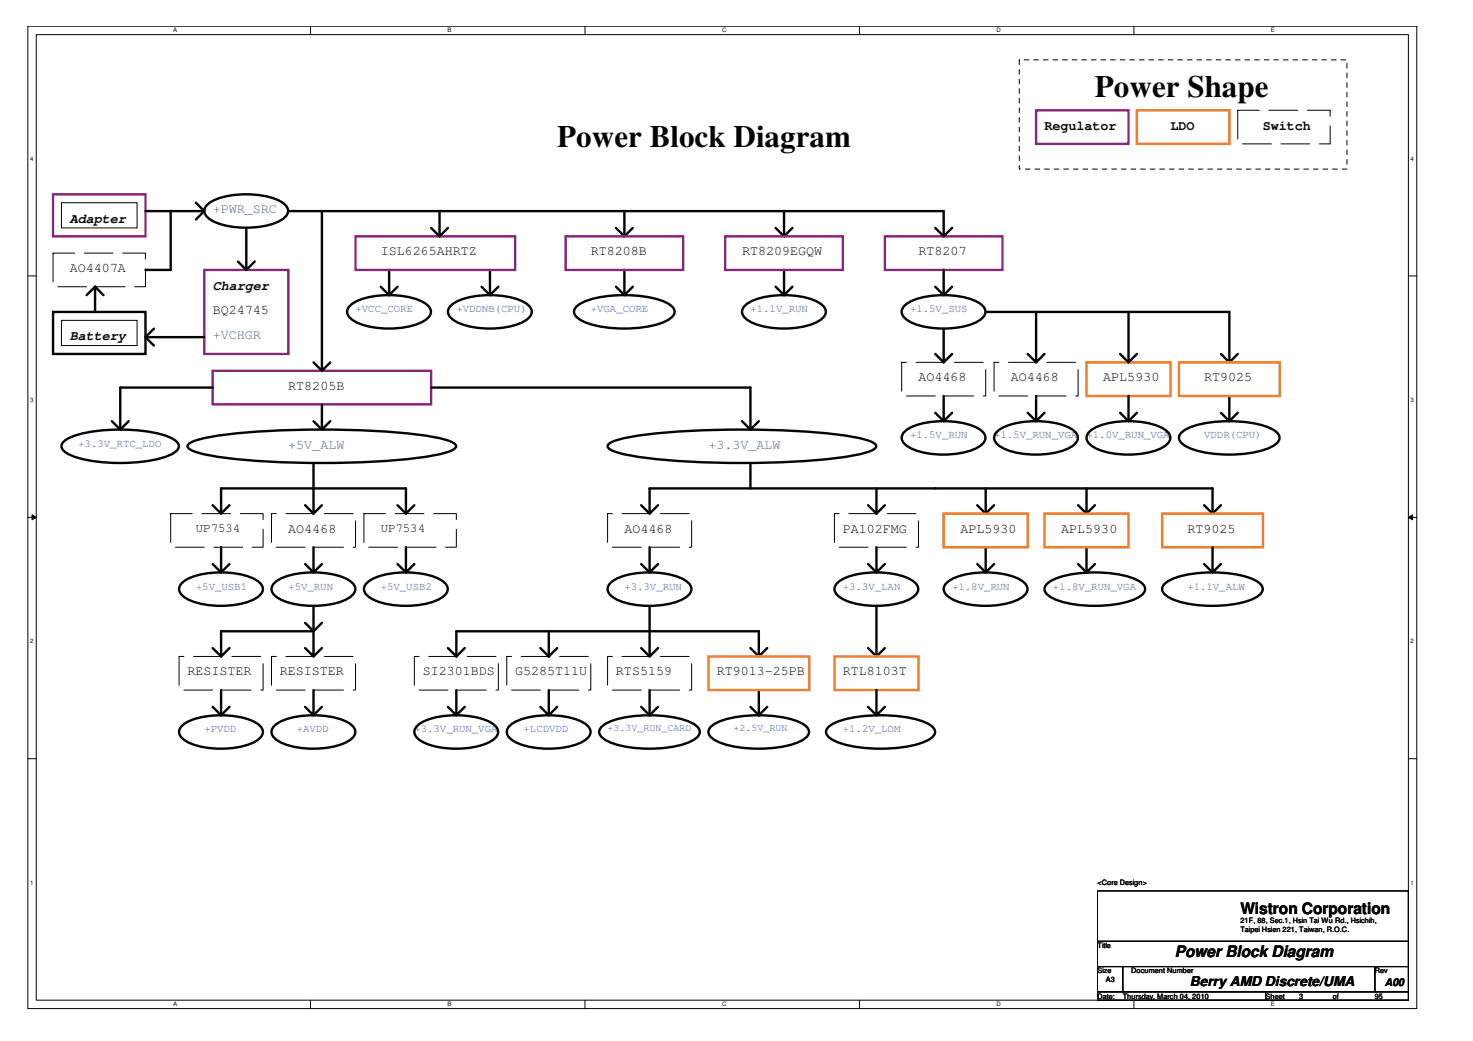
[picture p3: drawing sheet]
<svg xmlns="http://www.w3.org/2000/svg" width="297mm" height="210mm" viewBox="0 0 297 210" stroke-linecap="round" stroke-linejoin="round" font-family="sans-serif">
<path d="M5.6 5.3h280.1v198.1h-280.1zM7.3 7h276.7v194.7h-276.7z" fill="none" stroke="#040503" stroke-width=".2"/>
<g fill="#fff">
<path d="M34.9 5.5h.8v1.3h-.8z"/>
<path d="M34.9 201.8h.8v1.4h-.8z"/>
</g>
<path d="M62.6 5.3v1.7M62.6 201.7v1.7" fill="none" stroke="#040503" stroke-width=".2"/>
<g fill="#fff">
<path d="M90.3 5.5h.7v1.3h-.7z"/>
<path d="M90.3 201.8h.7v1.4h-.7z"/>
</g>
<path d="M118 5.3v1.7M118 201.7v1.7" fill="none" stroke="#040503" stroke-width=".2"/>
<g fill="#fff">
<path d="M145.6 5.5h.8v1.3h-.8z"/>
<path d="M145.6 201.8h.8v1.4h-.8z"/>
</g>
<path d="M173.3 5.3v1.7M173.3 201.7v1.7" fill="none" stroke="#040503" stroke-width=".2"/>
<g fill="#fff">
<path d="M200.9 5.5h.9v1.3h-.9z"/>
<path d="M200.9 201.8h.9v1.4h-.9z"/>
</g>
<path d="M228.7 5.3v1.7M228.7 201.7v1.7" fill="none" stroke="#040503" stroke-width=".2"/>
<g fill="#fff">
<path d="M256.3 5.5h.8v1.3h-.8z"/>
<path d="M256.3 201.8h.8v1.4h-.8z"/>
<path d="M6.1 31.3h.6v1.3h-.6z"/>
<path d="M284.5 31.3h.6v1.3h-.6z"/>
<path d="M6.1 80h.6v1.3h-.6z"/>
<path d="M284.5 80h.6v1.3h-.6z"/>
</g>
<path d="M5.6 55.6h1.7M284 55.6h1.7" fill="none" stroke="#040503" stroke-width=".2"/>
<g fill="#fff">
<path d="M6.1 128.7h.6v1.3h-.6z"/>
<path d="M284.5 128.7h.6v1.3h-.6z"/>
</g>
<path d="M5.6 104.3h1.7M284 104.3h1.7" fill="none" stroke="#040503" stroke-width=".2"/>
<path d="M6.5 103.8l.8 .5-.8 .5z" fill="#040503"/>
<path d="M6.5 103.8l.8 .5-.8 .5z" fill="none" stroke="#040503" stroke-width=".2"/>
<path d="M284 104.3l.9-.5v1z" fill="#040503"/>
<path d="M284 104.3l.9-.5v1z" fill="none" stroke="#040503" stroke-width=".2"/>
<g fill="#fff">
<path d="M6.1 177.3h.6v1.3h-.6z"/>
<path d="M284.5 177.3h.6v1.3h-.6z"/>
</g>
<path d="M12.4 40.9h15.2v5.1h-15.2zM12.4 64.6h15.2v5.1h-15.2zM5.6 153h1.7M284 153h1.7M221.3 179.6h62.7v10.2h-62.7zM221.3 189.8h62.7v5.1h-62.7zM221.3 194.9h5.1v5.1h-5.1zM221.3 200h33.9v1.7h-33.9zM226.4 194.9h50.8v5.1h-50.8zM255.2 200h28.8v1.7h-28.8zM277.2 194.9h6.8v5.1h-6.8z" fill="none" stroke="#040503" stroke-width=".2"/>
<g fill="none" stroke="#040503" stroke-width=".48">
<path d="M19.2 57.8l1.7 1.7M19.2 57.8v5.1M19.2 57.8l-1.7 1.7M29.3 42.6h11.9M34.4 42.6v11.8h-5.1M39.5 40.9l1.7 1.7M41.2 42.6l-1.7 1.7M41.6 41.5a8.8 8.8 0 0 1 5.4-2.2 17.3 17.3 0 0 1 9.5 1.2 2.23 2.23 0 0 1 1.5 2.6 6.1 6.1 0 0 1-4.5 2.4 17.8 17.8 0 0 1-10.7-1 2.26 2.26 0 0 1-1.5-2.5zM48 52.7l1.7 1.7M49.7 46v8.4l1.7-1.7M58.1 42.6h132.2v5.1l1.7-1.7M64.9 42.6v32.2l1.7-1.7"/>
<path d="M76.8 57.8l1.7 1.7M78.5 54.4v5.1l1.7-1.7M86.9 46l1.7 1.7M88.6 42.6v5.1M90.3 46l-1.7 1.7M97.1 57.8l1.7 1.7M98.8 54.4v5.1l1.7-1.7M124.2 57.8l1.7 1.7M124.2 46l1.7 1.7M125.9 54.4v5.1l1.7-1.7M125.9 42.6v5.1M127.6 46l-1.7 1.7"/>
<path d="M156.4 57.8l1.7 1.7M156.4 46l1.7 1.7M158.1 42.6v5.1M158.1 54.4v5.1M159.8 57.8l-1.7 1.7M159.8 46l-1.7 1.7M188.6 46l1.7 1.7M188.6 57.8l1.7 1.7M190.3 54.4v5.1l1.7-1.7M10.7 62.9h18.6v8.5h-18.6zM29.3 68l1.7 1.7M29.3 68h11.9"/>
<path d="M31 66.3l-1.7 1.7M42.9 78.1h-18.6v8.5l-1.7-1.7M63.2 73.1l1.7 1.7M70.4 61.8a8.8 8.8 0 0 1 5.4-2.1 17.3 17.3 0 0 1 9.5 1.2 2.23 2.23 0 0 1 1.5 2.5 6.1 6.1 0 0 1-4.5 2.5 17.8 17.8 0 0 1-10.7-1 2.26 2.26 0 0 1-1.5-2.6zM86.9 78.1h64.4v8.5M90.8 61.8a8.8 8.8 0 0 1 5.3-2.1 17.3 17.3 0 0 1 9.5 1.2 2.23 2.23 0 0 1 1.5 2.5 6.1 6.1 0 0 1-4.4 2.5 17.8 17.8 0 0 1-10.7-1 2.26 2.26 0 0 1-1.6-2.6zM116.2 61.9a9.9 9.9 0 0 1 5.4-2.1 24.5 24.5 0 0 1 12.8 1.2 2.06 2.06 0 0 1 1.5 2.4 6.6 6.6 0 0 1-4.5 2.3 26.1 26.1 0 0 1-13.2-.6 3.4 3.4 0 0 1-2.5-2.2zM150.1 61.8a8.8 8.8 0 0 1 5.3-2.1 17.3 17.3 0 0 1 9.5 1.2 2.23 2.23 0 0 1 1.5 2.5 6.1 6.1 0 0 1-4.4 2.5 17.8 17.8 0 0 1-10.7-1 2.26 2.26 0 0 1-1.6-2.6zM182.3 61.8a8.8 8.8 0 0 1 5.3-2.1 17.3 17.3 0 0 1 9.5 1.2 2.23 2.23 0 0 1 1.5 2.5 6.1 6.1 0 0 1-4.4 2.5 17.8 17.8 0 0 1-10.8-1 2.26 2.26 0 0 1-1.5-2.6zM188.6 71.4l1.7 1.7M190.3 79.8v5.1l1.7-1.7M190.3 66.3v6.8l1.7-1.7"/>
<path d="M198.8 62.9h49.1v10.2l1.7-1.7M207.2 71.4l1.7 1.7M208.9 62.9v10.2l1.7-1.7M208.9 79.8v5.1l1.7-1.7M225.9 71.4l1.7 1.7M227.6 79.8v5.1l1.7-1.7M227.6 62.9v10.2l1.7-1.7M246.2 71.4l1.7 1.7M247.9 79.8v5.1l1.7-1.7M12.8 89.1a10.8 10.8 0 0 1 5.4-2 35.6 35.6 0 0 1 15.4 .8 3.3 3.3 0 0 1 2.5 2.1 2.31 2.31 0 0 1-1.6 1.7 30.5 30.5 0 0 1-14.9 1.4l-1.4-.2a10.8 10.8 0 0 1-5.4-2 1.16 1.16 0 0 1 0-1.8zM25.9 84.9l-1.6 1.7M37.9 89.6a11 11 0 0 1 5.4-1.7 177 177 0 0 1 43.2 0l1.4 .3a9.1 9.1 0 0 1 4 1.4l.1 .4a2.3 2.3 0 0 1-1.9 1.2 81.8 81.8 0 0 1-17.6 2 155.6 155.6 0 0 1-30.6-1.4 9.1 9.1 0 0 1-4-1.5l-.1-.3z"/>
<path d="M63.2 93.4v10.2l1.7-1.7M63.2 84.9l1.7 1.7M64.9 81.5v5.1M66.6 84.9l-1.7 1.7M122.6 89.6a11 11 0 0 1 5.4-1.7 177 177 0 0 1 43.2 0l1.4 .3a9.1 9.1 0 0 1 4 1.4l.1 .4a2.3 2.3 0 0 1-1.9 1.2 81.8 81.8 0 0 1-17.6 2 155.6 155.6 0 0 1-30.6-1.4 9.1 9.1 0 0 1-4-1.5l-.1-.3zM149.6 84.9l1.7 1.7M151.3 93.4v5.1M153 84.9l-1.7 1.7M176.7 98.5v5.1l1.7-1.7M182.3 87.2a8.8 8.8 0 0 1 5.3-2.1 17.3 17.3 0 0 1 9.5 1.2 2.23 2.23 0 0 1 1.5 2.5 6.1 6.1 0 0 1-4.4 2.5 17.8 17.8 0 0 1-10.8-1 2.26 2.26 0 0 1-1.5-2.6zM188.6 83.2l1.7 1.7M198.8 98.5v5.1l1.7-1.7"/>
<path d="M200.9 87.2a8.8 8.8 0 0 1 5.3-2.1 17.3 17.3 0 0 1 9.5 1.2 2.23 2.23 0 0 1 1.6 2.5 6.1 6.1 0 0 1-4.5 2.5 17.8 17.8 0 0 1-10.7-1 2.26 2.26 0 0 1-1.5-2.6zM207.2 83.2l1.7 1.7M219.1 98.5v5.1l1.7-1.7M219.5 87.2a8.8 8.8 0 0 1 5.4-2.1 17.3 17.3 0 0 1 9.5 1.2 2.23 2.23 0 0 1 1.5 2.5 6.1 6.1 0 0 1-4.5 2.5 17.8 17.8 0 0 1-10.7-1 2.26 2.26 0 0 1-1.5-2.6zM225.9 83.2l1.7 1.7M238.2 87.3a9.9 9.9 0 0 1 5.4-2.1 24.5 24.5 0 0 1 12.8 1.2 2.06 2.06 0 0 1 1.5 2.4 6.6 6.6 0 0 1-4.5 2.3 26.1 26.1 0 0 1-13.2-.6 3.4 3.4 0 0 1-2.5-2.2zM246.2 83.2l1.7 1.7M36.5 117.7a8.8 8.8 0 0 1 5.4-2.1 17.3 17.3 0 0 1 9.5 1.2 2.23 2.23 0 0 1 1.5 2.5 6.1 6.1 0 0 1-4.5 2.5 17.8 17.8 0 0 1-10.7-1 2.26 2.26 0 0 1-1.5-2.6zM42.9 101.9l1.7 1.7M42.9 113.7l1.7 1.7M44.6 110.3v5.1l1.7-1.7M46.3 101.9l-1.7 1.7v-5.1h37.3v5.1l1.7-1.7"/>
<path d="M55.2 117.7a8.8 8.8 0 0 1 5.3-2.1 17.3 17.3 0 0 1 9.5 1.2 2.23 2.23 0 0 1 1.5 2.5 6.1 6.1 0 0 1-4.4 2.5 17.8 17.8 0 0 1-10.7-1 2.26 2.26 0 0 1-1.5-2.6zM61.5 101.9l1.7 1.7M61.5 113.7l1.7 1.7M63.2 110.3v5.1l1.7-1.7M73.8 117.7a8.8 8.8 0 0 1 5.3-2.1 17.3 17.3 0 0 1 9.6 1.2 2.23 2.23 0 0 1 1.5 2.5 6.1 6.1 0 0 1-4.5 2.5 17.8 17.8 0 0 1-10.7-1 2.26 2.26 0 0 1-1.5-2.6zM80.2 101.9l1.7 1.7M80.2 113.7l1.7 1.7M81.9 110.3v5.1l1.7-1.7M123 117.7a8.8 8.8 0 0 1 5.3-2.1 17.3 17.3 0 0 1 9.5 1.2 2.23 2.23 0 0 1 1.5 2.5 6.1 6.1 0 0 1-4.5 2.5 17.8 17.8 0 0 1-10.7-1 2.26 2.26 0 0 1-1.5-2.6zM129.3 101.9l1.7 1.7M129.3 113.7l1.7 1.7M131 110.3v5.1l1.7-1.7"/>
<path d="M132.7 101.9l-1.7 1.7v-5.1h113.5v5.1l1.7-1.7M168.7 117.7a8.8 8.8 0 0 1 5.3-2.1 17.3 17.3 0 0 1 9.5 1.2 2.23 2.23 0 0 1 1.6 2.5 6.1 6.1 0 0 1-4.5 2.5 17.8 17.8 0 0 1-10.7-1 2.26 2.26 0 0 1-1.5-2.6zM175 101.9l1.7 1.7M175 113.7l1.7 1.7M176.7 110.3v5.1l1.7-1.7M190.7 117.7a8.8 8.8 0 0 1 5.4-2.1 17.3 17.3 0 0 1 9.5 1.2 2.23 2.23 0 0 1 1.5 2.5 6.1 6.1 0 0 1-4.5 2.5 17.8 17.8 0 0 1-10.7-1 2.26 2.26 0 0 1-1.5-2.6zM197.1 101.9l1.7 1.7M197.1 113.7l1.7 1.7M198.8 110.3v5.1l1.7-1.7M211.1 117.8a9.9 9.9 0 0 1 5.4-2.1 24.5 24.5 0 0 1 12.8 1.2 2.06 2.06 0 0 1 1.5 2.4 6.6 6.6 0 0 1-4.5 2.3 26.1 26.1 0 0 1-13.2-.6 3.4 3.4 0 0 1-2.5-2.2zM217.4 101.9l1.7 1.7M217.4 113.7l1.7 1.7"/>
<path d="M219.1 110.3v5.1l1.7-1.7M234.8 117.8a9.9 9.9 0 0 1 5.4-2.1 24.5 24.5 0 0 1 12.8 1.2 2.06 2.06 0 0 1 1.5 2.4 6.6 6.6 0 0 1-4.5 2.3 26.1 26.1 0 0 1-13.2-.6 3.4 3.4 0 0 1-2.5-2.2zM242.8 101.9l1.7 1.7M242.8 113.7l1.7 1.7M244.5 110.3v5.1l1.7-1.7M44.6 139.1v5.1M46.3 130.7l-1.7 1.7M61.5 125.6l1.7 1.7M63.2 122.2v10.2l-1.7-1.7M63.2 139.1v5.1l-1.7-1.7M63.2 127.3h-18.6v5.1l-1.7-1.7M64.9 130.7l-1.7 1.7"/>
<path d="M64.9 125.6l-1.7 1.7M90.3 130.7l1.7 1.7M92 139.1v5.1l1.7-1.7M93.7 130.7l-1.7 1.7M109 130.7l1.7 1.7M110.7 139.1v5.1l1.7-1.7M110.7 127.3v5.1M112.4 130.7l-1.7 1.7M129.3 130.7l1.7 1.7M131 122.2v10.2l1.7-1.7M131 139.1v5.1M151.3 130.7l1.7 1.7"/>
<path d="M153 139.1v5.1M154.7 130.7l-1.7 1.7v-5.1h-61v5.1M175 130.7l1.7 1.7M176.7 122.2v10.2l1.7-1.7M176.7 139.1v5.1l1.7-1.7M36.5 146.5a8.8 8.8 0 0 1 5.4-2.1 17.3 17.3 0 0 1 9.5 1.2 2.23 2.23 0 0 1 1.5 2.5 6.1 6.1 0 0 1-4.5 2.5 17.8 17.8 0 0 1-10.7-1 2.26 2.26 0 0 1-1.5-2.6zM42.9 142.5l1.7 1.7M46.3 142.5l-1.7 1.7M55.2 146.5a8.8 8.8 0 0 1 5.3-2.1 17.3 17.3 0 0 1 9.5 1.2 2.23 2.23 0 0 1 1.5 2.5 6.1 6.1 0 0 1-4.4 2.5 17.8 17.8 0 0 1-10.7-1 2.26 2.26 0 0 1-1.5-2.6zM64.9 142.5l-1.7 1.7M84 146.5a8.8 8.8 0 0 1 5.3-2.1 17.3 17.3 0 0 1 9.5 1.2 2.23 2.23 0 0 1 1.5 2.5 6.1 6.1 0 0 1-4.4 2.5 17.8 17.8 0 0 1-10.7-1 2.26 2.26 0 0 1-1.5-2.6zM90.3 142.5l1.7 1.7"/>
<path d="M102.6 146.5a8.8 8.8 0 0 1 5.3-2.1 17.3 17.3 0 0 1 9.6 1.2 2.23 2.23 0 0 1 1.5 2.5 6.1 6.1 0 0 1-4.5 2.5 17.8 17.8 0 0 1-10.7-1 2.26 2.26 0 0 1-1.5-2.6zM109 142.5l1.7 1.7M121.3 146.6a9.9 9.9 0 0 1 5.4-2.1 24.5 24.5 0 0 1 12.8 1.2 2.06 2.06 0 0 1 1.5 2.4 6.6 6.6 0 0 1-4.5 2.3 26.1 26.1 0 0 1-13.2-.6 3.4 3.4 0 0 1-2.5-2.2zM129.3 142.5l1.7 1.7M132.7 142.5l-1.7 1.7M143.3 146.6a9.9 9.9 0 0 1 5.4-2.1 24.5 24.5 0 0 1 12.8 1.2 2.06 2.06 0 0 1 1.5 2.4 6.6 6.6 0 0 1-4.5 2.3 26.1 26.1 0 0 1-13.2-.6 3.4 3.4 0 0 1-2.4-2.2zM151.3 142.5l1.7 1.7M154.7 142.5l-1.7 1.7M167 146.6a11.3 11.3 0 0 1 5.9-2.1 28.6 28.6 0 0 1 13.9 1.2 2.46 2.46 0 0 1 1.8 1.9 2.49 2.49 0 0 1-1.8 1.8 28.3 28.3 0 0 1-15.2 1 7.3 7.3 0 0 1-4.9-2.3l-.1-.5 .1-.5zM175 142.5l1.7 1.7"/>
</g>
<path d="M10.7 39.2h18.6v8.5h-18.6zM208.9 22.2h18.7v6.8h-18.7zM41.2 54.4h16.9v17h-16.9zM71.7 47.7h32.2v6.7h-32.2zM114.1 47.7h23.7v6.7h-23.7zM146.2 47.7h23.8v6.7h-23.8zM178.4 47.7h23.8v6.7h-23.8zM42.9 74.8h44v6.7h-44z" fill="none" stroke="#87267d" stroke-width=".48"/>
<path d="M229.3 22.2h18.6v6.8h-18.6zM219.1 73.1h16.9v6.7h-16.9zM237.7 73.1h20.4v6.7h-20.4zM190.3 103.6h16.9v6.7h-16.9zM210.6 103.6h17v6.7h-17zM234.3 103.6h20.4v6.7h-20.4zM142.9 132.4h20.3v6.7h-20.3zM168.3 132.4h16.9v6.7h-16.9z" fill="none" stroke="#f47e25" stroke-width=".48"/>
<g fill="none" stroke="#040503" stroke-width=".2" stroke-dasharray="5.8 1.9">
<path d="M249.6 22.2h18.6v6.8h-18.6zM10.7 51h18.6v6.8h-18.6zM181.8 73.1h17v6.7h-17zM200.5 73.1h16.9v6.7h-16.9zM34.4 103.6h18.7v6.7h-18.7zM54.8 103.6h16.9v6.7h-16.9zM73.4 103.6h18.6v6.7h-18.6zM122.5 103.6h17v6.7h-17zM168.3 103.6h16.9v6.7h-16.9zM36.1 132.4h17v6.7h-17zM54.8 132.4h16.9v6.7h-16.9zM83.6 132.4h16.9v6.7h-16.9z"/>
<path d="M102.2 132.4h16.9v6.7h-16.9zM122.5 132.4h17v6.7h-17z"/>
</g>
<path d="M205.5 12.1h66.1v22h-66.1z" fill="none" stroke="#040503" stroke-width=".2" stroke-dasharray="1 1 1 1 1 1 1 1"/>
<g font-size="6.3" fill="#040503">
<text x="220.8" y="19.5">Power Shape</text>
<text x="112.4" y="29.7">Power Block Diagram</text>
</g>
<g font-size="3.2" fill="#040503">
<text x="250.1" y="184.3">Wistron Corporation</text>
<text x="236.9" y="193">Power Block Diagram</text>
</g>
<g font-size="2.7" fill="#040503">
<text x="210.6" y="26.2">Regulator</text>
<text x="236" y="26.2">LDO</text>
<text x="254.7" y="26.2">Switch</text>
<text x="14.1" y="44.9">Adapter</text>
<text x="76.8" y="51.5">ISL6265AHRTZ</text>
<text x="119.1" y="51.5">RT8208B</text>
<text x="149.6" y="51.5">RT8209EGQW</text>
<text x="185.2" y="51.5">RT8207</text>
<text x="14.1" y="54.9">AO4407A</text>
<text x="42.9" y="58.4">Charger</text>
<text x="42.9" y="63.3">BQ24745</text>
<text x="14.1" y="68.6">Battery</text>
<text x="185.2" y="76.9">AO4468</text>
<text x="203.9" y="76.9">AO4468</text>
<text x="222.5" y="76.9">APL5930</text>
<text x="242.8" y="76.9">RT9025</text>
<text x="58.1" y="78.6">RT8205B</text>
<text x="58.1" y="107.4">AO4468</text>
<text x="125.9" y="107.4">AO4468</text>
<text x="170" y="107.4">PA102FMG</text>
<text x="193.7" y="107.4">APL5930</text>
<text x="214" y="107.4">APL5930</text>
<text x="239.4" y="107.4">RT9025</text>
<text x="37.8" y="136.2">RESISTER</text>
<text x="56.4" y="136.2">RESISTER</text>
<text x="85.2" y="136.2">SI2301BDS</text>
<text x="103.9" y="136.2">G5285T11U</text>
<text x="124.2" y="136.2">RTS5159</text>
<text x="144.6" y="136.2">RT9013-25PB</text>
<text x="170" y="136.2">RTL8103T</text>
<text x="240" y="198.9">Berry AMD Discrete/UMA</text>
</g>
<g font-size="2.7" fill="#3457a6">
<text x="42.9" y="43">+PWR_SRC</text>
<text x="42.9" y="68.4">+VCHGR</text>
<text x="58.1" y="90.5">+5V_ALW</text>
<text x="142.9" y="90.5">+3.3V_ALW</text>
</g>
<g font-size="2.5" fill="#040503">
<text x="39.5" y="107.3">UP7534</text>
<text x="76.8" y="107.3">UP7534</text>
</g>
<g font-size="2.2" fill="#3457a6">
<text x="71.7" y="63">+VCC_CORE</text>
<text x="92" y="63">+VDDNB(CPU)</text>
<text x="119.1" y="63">+VGA_CORE</text>
<text x="151.3" y="63">+1.1V_RUN</text>
<text x="183.5" y="63">+1.5V_SUS</text>
<text x="183.5" y="88.4">+1.5V_RUN</text>
<text x="200.5" y="88.4">+1.5V_RUN_VGA</text>
<text x="219.1" y="88.4">+1.0V_RUN_VGA</text>
<text x="242.8" y="88.4">VDDR(CPU)</text>
<text x="15.8" y="90.1">+3.3V_RTC_LDO</text>
<text x="39.5" y="118.9">+5V_USB1</text>
<text x="58.1" y="118.9">+5V_RUN</text>
<text x="76.8" y="118.9">+5V_USB2</text>
<text x="125.9" y="118.9">+3.3V_RUN</text>
<text x="170" y="118.9">+3.3V_LAN</text>
<text x="192" y="118.9">+1.8V_RUN</text>
<text x="212.3" y="118.9">+1.8V_RUN_VGA</text>
<text x="239.4" y="118.9">+1.1V_ALW</text>
<text x="41.2" y="147.7">+PVDD</text>
<text x="59.8" y="147.7">+AVDD</text>
<text x="83.6" y="147.7">+3.3V_RUN_VGA</text>
<text x="105.6" y="147.7">+LCDVDD</text>
<text x="170" y="147.7">+1.2V_LOM</text>
</g>
<text font-size="2.2" fill="#040503" x="279.2" y="198.9">A00</text>
<g font-size="2" fill="#3457a6">
<text x="122.5" y="147.5">+3.3V_RUN_CARD</text>
<text x="147.9" y="147.5">+2.5V_RUN</text>
</g>
<g font-size="1.5" fill="#040503">
<text x="221.3" y="178.5">&lt;Core Design&gt;</text>
<text x="221.3" y="191.2">Title</text>
<text x="250.1" y="186.1">21F, 88, Sec.1, Hsin Tai Wu Rd., Hsichih,</text>
<text x="250.1" y="187.8">Taipei Hsien 221, Taiwan, R.O.C.</text>
<text x="221.3" y="196.3">Size</text>
<text x="223" y="198">A3</text>
<text x="228.1" y="196.3">Document Number</text>
<text x="277.2" y="196.3">Rev</text>
<text x="221.3" y="201.3">Date:</text>
<text x="226.4" y="201.3">Thursday, March 04, 2010</text>
<text x="255.2" y="201.3">Sheet</text>
<text x="262" y="201.3">3</text>
<text x="268.8" y="201.4">of</text>
<text x="277.2" y="201.3">95</text>
</g>
<g font-size="1.2" fill="#040503">
<text x="34.9" y="6.5">A</text>
<text x="90.3" y="6.5">B</text>
<text x="145.6" y="6.5">C</text>
<text x="200.9" y="6.5">D</text>
<text x="256.3" y="6.5">E</text>
<text x="6.1" y="32.4">4</text>
<text x="284.5" y="32.4">4</text>
<text x="6.1" y="81.1">3</text>
<text x="284.5" y="81.1">3</text>
<text x="6.1" y="129.7">2</text>
<text x="284.5" y="129.7">2</text>
<text x="6.1" y="178.4">1</text>
<text x="284.5" y="178.4">1</text>
<text x="34.9" y="202.9">A</text>
<text x="90.3" y="202.9">B</text>
<text x="145.6" y="202.9">C</text>
<text x="200.9" y="202.9">D</text>
<text x="256.3" y="202.9">E</text>
</g>
</svg>
